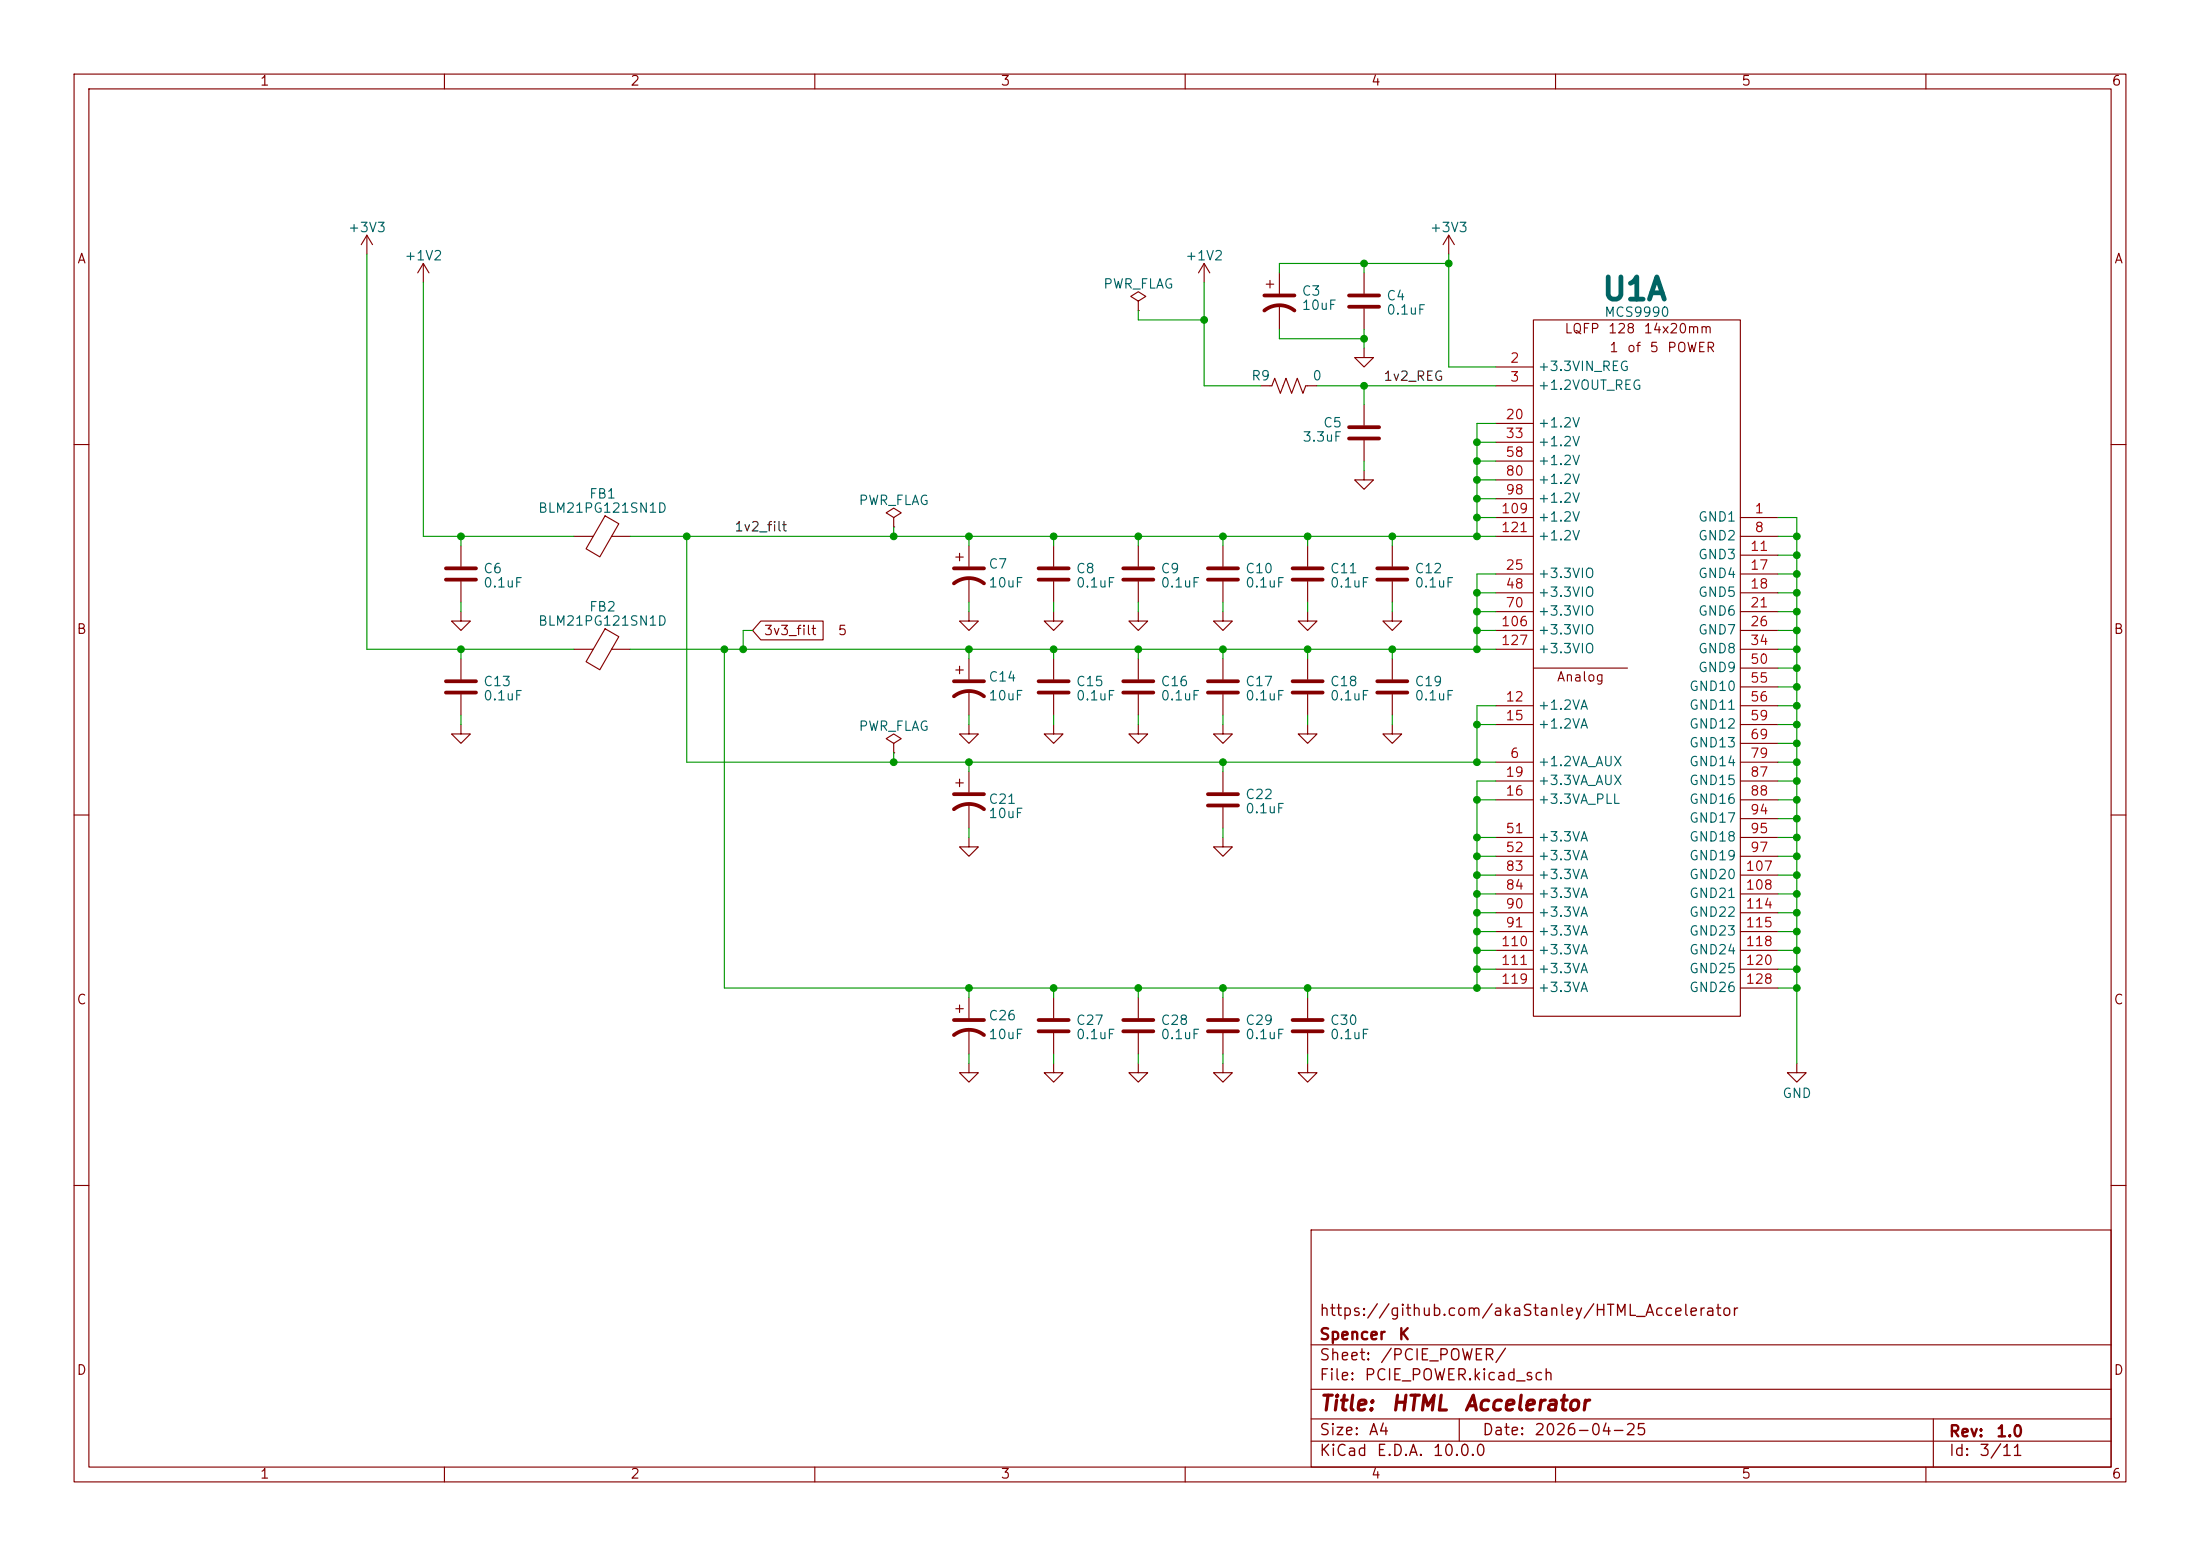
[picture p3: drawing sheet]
<svg xmlns="http://www.w3.org/2000/svg" width="297mm" height="210mm" viewBox="0 0 297 210" stroke-linecap="round" stroke-linejoin="round" font-family="sans-serif">
<g fill="none" stroke="#840000" stroke-width=".15">
<path d="M10 10h277v190h-277zM12 12h273v186h-273zM60 10v2M110 10v2M160 10v2M210 10v2M260 10v2M49.5 31.8l-.7 1.2M49.5 31.8l.8 1.2M49.5 31.8v2.5M57.1 35.6l-.7 1.2M57.1 35.6l.8 1.2"/>
<path d="M57.1 35.6v2.5M162.6 35.6l-.8 1.2M162.6 35.6l.7 1.2M162.6 35.6v2.5M170.9 38.4h1.1M171.4 37.8v1.1M172.7 36.8v2.8M184.1 36.8v2.8M195.6 31.8l-.8 1.2M195.6 31.8l.7 1.2M195.6 31.8v2.5M153.7 40.6l1-.6-1-.6-1 .6 1 .6v1.3"/>
<path d="M153.7 41.9h.1M170.2 52.1h1.5l.4-1 .7 2 .8-2 .8 2 .7-2 .8 2 .4-1h1.5M172.7 41.1v3.4M184.1 47v1.3h1.3l-1.3 1.2-1.2-1.2h1.2M184.1 41.7v2.8M184.1 54.6v2.8M184.1 59.4v2.8M201.9 49.5h5.1M201.9 52.1h5.1M201.9 57.2h5.1M201.9 59.7h5.1M207 43.2h27.9v94h-27.9z"/>
<path d="M10 60h2M62.2 73.7v2.8M62.2 78.5v2.8M77.5 72.4h2.6M81.7 69.6l1.8 1.1-2.5 4.5-1.9-1.1zM82.5 72.4h2.6M120.6 69.9l1.1-.7-1.1-.6-1 .6 1 .7v1.2M120.6 71.1h.1M129 75.2h1M129.5 74.7v1M130.8 73.7v2.8M130.8 78v3.3"/>
<path d="M142.2 73.7v2.8M142.2 78.5v2.8M153.7 73.7v2.8M153.7 78.5v2.8M165.1 73.7v2.8M165.1 78.5v2.8M176.5 73.7v2.8M176.5 78.5v2.8M184.1 63.5v1.3h1.3l-1.3 1.2-1.2-1.2h1.2M188 73.7v2.8M188 78.5v2.8M201.9 69.9h5.1"/>
<path d="M201.9 72.4h5.1M201.9 77.5h5.1M201.9 62.2h5.1M201.9 64.8h5.1M201.9 67.3h5.1M234.9 69.9h5.1M234.9 72.4h5.1M234.9 74.9h5.1M234.9 77.5h5.1M285 60h2M62.2 97.8v1.3h1.3l-1.3 1.2-1.2-1.2h1.2M62.2 82.6v1.2h1.3l-1.3 1.3-1.2-1.3h1.2"/>
<path d="M62.2 88.9v2.8M62.2 93.7v2.8M77.5 87.6h2.6M81.7 84.9l1.8 1-2.5 4.5-1.9-1.1zM82.5 87.6h2.6M102.7 83.8h8.4v2.6h-8.4l-1.1-1.3zM129 90.4h1M129.5 89.9v1M130.8 97.8v1.3h1.3l-1.3 1.2-1.3-1.2h1.3M130.8 82.6v1.2h1.3l-1.3 1.3-1.3-1.3h1.3M130.8 88.9v2.8M130.8 93.2v3.3"/>
<path d="M142.2 82.6v1.2h1.3l-1.3 1.3-1.2-1.3h1.2M142.2 97.8v1.3h1.3l-1.3 1.2-1.2-1.2h1.2M142.2 88.9v2.8M142.2 93.7v2.8M153.7 82.6v1.2h1.2l-1.2 1.3-1.3-1.3h1.3M153.7 97.8v1.3h1.2l-1.2 1.2-1.3-1.2h1.3M153.7 88.9v2.8M153.7 93.7v2.8M165.1 82.6v1.2h1.3l-1.3 1.3-1.3-1.3h1.3M165.1 97.8v1.3h1.3l-1.3 1.2-1.3-1.2h1.3M165.1 88.9v2.8M165.1 93.7v2.8"/>
<path d="M176.5 97.8v1.3h1.3l-1.3 1.2-1.2-1.2h1.2M176.5 82.6v1.2h1.3l-1.3 1.3-1.2-1.3h1.2M176.5 88.9v2.8M176.5 93.7v2.8M188 82.6v1.2h1.2l-1.2 1.3-1.3-1.3h1.3M188 97.8v1.3h1.2l-1.2 1.2-1.3-1.2h1.3M188 88.9v2.8M188 93.7v2.8M201.9 95.3h5.1M201.9 97.8h5.1M201.9 80h5.1M201.9 82.6h5.1"/>
<path d="M201.9 85.1h5.1M201.9 87.6h5.1M207 90.2h12.7M234.9 90.2h5.1M234.9 95.3h5.1M234.9 97.8h5.1M234.9 80h5.1M234.9 82.6h5.1M234.9 85.1h5.1M234.9 87.6h5.1M234.9 92.7h5.1M10 110h2"/>
<path d="M120.6 100.3l1.1-.6-1.1-.6-1 .6 1 .6v1.3M120.6 101.6h.1M129 105.7h1M129.5 105.2v1M130.8 113v1.3h1.3l-1.3 1.3-1.3-1.3h1.3M130.8 104.1v2.8M130.8 108.5v3.3M165.1 113v1.3h1.3l-1.3 1.3-1.3-1.3h1.3M165.1 104.1v2.8M165.1 109v2.8M201.9 102.9h5.1M201.9 108h5.1"/>
<path d="M201.9 105.4h5.1M201.9 113h5.1M201.9 115.6h5.1M201.9 118.1h5.1M234.9 102.9h5.1M234.9 108h5.1M234.9 105.4h5.1M234.9 113h5.1M234.9 115.6h5.1M234.9 100.3h5.1M234.9 118.1h5.1M234.9 110.5h5.1"/>
<path d="M285 110h2M129 136.1h1M129.5 135.6v1.1M130.8 134.6v2.8M130.8 138.9v3.3M142.2 134.6v2.8M142.2 139.4v2.8M153.7 134.6v2.8M153.7 139.4v2.8M165.1 134.6v2.8M165.1 139.4v2.8M176.5 134.6v2.8"/>
<path d="M176.5 139.4v2.8M201.9 120.7h5.1M201.9 123.2h5.1M201.9 125.7h5.1M201.9 128.3h5.1M201.9 130.8h5.1M201.9 133.4h5.1M234.9 120.7h5.1M234.9 123.2h5.1M234.9 125.7h5.1M234.9 128.3h5.1M234.9 130.8h5.1"/>
<path d="M234.9 133.4h5.1M130.8 143.5v1.3h1.3l-1.3 1.3-1.3-1.3h1.3M142.2 143.5v1.3h1.3l-1.3 1.3-1.2-1.3h1.2M153.7 143.5v1.3h1.2l-1.2 1.3-1.3-1.3h1.3M165.1 143.5v1.3h1.3l-1.3 1.3-1.3-1.3h1.3M176.5 143.5v1.3h1.3l-1.3 1.3-1.2-1.3h1.2M242.6 143.5v1.3h1.2l-1.2 1.3-1.3-1.3h1.3M10 160h2M177 166h108v32h-108zM285 160h2M60 198v2M110 198v2"/>
<path d="M160 198v2M177 194.5h108M177 191.5h108M177 187.5h108M177 181.5h108M197 191.5v3M210 198v2M260 198v2M261 191.5v6.5"/>
</g>
<g fill="none" stroke="#840000" stroke-width=".51">
<path d="M170.7 39.9h4.1M182.1 39.9h4.1M170.7 41.9a3.3 3.3 0 0 1 4.1 0M182.1 41.4h4.1M182.1 57.7h4.1M182.1 59.2h4.1M60.2 76.7h4.1M60.2 78.2h4.1M128.8 78.7a3.3 3.3 0 0 1 4 0M128.8 76.7h4M140.2 76.7h4.1M140.2 78.2h4.1"/>
<path d="M151.6 76.7h4.1M151.6 78.2h4.1M163.1 76.7h4M163.1 78.2h4M174.5 76.7h4.1M174.5 78.2h4.1M185.9 76.7h4.1M185.9 78.2h4.1M60.2 91.9h4.1M60.2 93.5h4.1M128.8 94a3.3 3.3 0 0 1 4 0M128.8 91.9h4"/>
<path d="M140.2 91.9h4.1M140.2 93.5h4.1M151.6 91.9h4.1M151.6 93.5h4.1M163.1 91.9h4M163.1 93.5h4M174.5 91.9h4.1M174.5 93.5h4.1M185.9 91.9h4.1M185.9 93.5h4.1M128.8 109.2a3.3 3.3 0 0 1 4 0M128.8 107.2h4"/>
<path d="M163.1 107.2h4M163.1 108.7h4M128.8 139.7a3.3 3.3 0 0 1 4 0M128.8 137.7h4M140.2 137.7h4.1M140.2 139.2h4.1M151.6 137.7h4.1M151.6 139.2h4.1M163.1 137.7h4M163.1 139.2h4M174.5 137.7h4.1M174.5 139.2h4.1"/>
</g>
<g fill="none" stroke="#009600" stroke-width=".15">
<path d="M49.5 34.3v53.3h28M57.1 38.1v34.3h20.4M162.6 38.1v14h7.6M184.1 35.6v1.2M195.6 34.3v15.2h6.3M195.6 35.6h-22.9v1.2M153.7 41.9v1.3h8.9M172.7 44.5v1.2h11.4M177.8 52.1h24.1M184.1 44.5v2.5M184.1 52.1v2.5M199.4 59.7h2.5"/>
<path d="M201.9 57.2h-2.5v15.2M62.2 72.4v1.3M85.1 72.4h116.8M92.7 72.4v30.5h109.2M120.6 71.1v1.3M130.8 72.4v1.3M142.2 72.4v1.3M153.7 72.4v1.3M165.1 72.4v1.3M176.5 72.4v1.3M184.1 62.2v1.3M188 72.4v1.3"/>
<path d="M199.4 62.2h2.5M199.4 67.3h2.5M199.4 64.8h2.5M199.4 69.9h2.5M201.9 77.5h-2.5v10.1M240 72.4h2.6M240 69.9h2.6v73.6M240 74.9h2.6M240 77.5h2.6M62.2 81.3v1.3M62.2 87.6v1.3M62.2 96.5v1.3"/>
<path d="M85.1 87.6h116.8M97.8 87.6v45.8h104.1M101.6 85.1h-1.3v2.5M130.8 81.3v1.3M130.8 87.6v1.3M130.8 96.5v1.3M142.2 81.3v1.3M142.2 87.6v1.3M142.2 96.5v1.3M153.7 81.3v1.3M153.7 87.6v1.3M153.7 96.5v1.3"/>
<path d="M165.1 81.3v1.3M165.1 87.6v1.3M165.1 96.5v1.3M176.5 81.3v1.3M176.5 87.6v1.3M176.5 96.5v1.3M188 81.3v1.3M188 87.6v1.3M188 96.5v1.3M199.4 82.6h2.5M199.4 80h2.5M199.4 97.8h2.5"/>
<path d="M199.4 85.1h2.5M201.9 95.3h-2.5v7.6M240 82.6h2.6M240 80h2.6M240 97.8h2.6M240 92.7h2.6M240 95.3h2.6M240 87.6h2.6M240 85.1h2.6M240 90.2h2.6M120.6 101.6v1.3M130.8 102.9v1.2"/>
<path d="M130.8 111.8v1.2M165.1 102.9v1.2M165.1 111.8v1.2M199.4 113h2.5M199.4 118.1h2.5M199.4 115.6h2.5M199.4 108h2.5M201.9 105.4h-2.5v28M240 100.3h2.6M240 105.4h2.6M240 102.9h2.6M240 113h2.6"/>
<path d="M240 118.1h2.6M240 115.6h2.6M240 108h2.6M240 110.5h2.6M130.8 133.4v1.2M142.2 133.4v1.2M153.7 133.4v1.2M165.1 133.4v1.2M176.5 133.4v1.2M199.4 125.7h2.5M199.4 130.8h2.5M199.4 128.3h2.5"/>
<path d="M199.4 123.2h2.5M199.4 120.7h2.5M240 125.7h2.6M240 130.8h2.6M240 128.3h2.6M240 123.2h2.6M240 120.7h2.6M240 133.4h2.6M130.8 142.2v1.3M142.2 142.2v1.3M153.7 142.2v1.3M165.1 142.2v1.3"/>
<path d="M176.5 142.2v1.3"/>
</g>
<g fill="#009600" stroke="#009600" stroke-width=".14">
<circle cx="199.4" cy="120.7" r=".46"/>
<circle cx="199.4" cy="123.2" r=".46"/>
<circle cx="199.4" cy="128.3" r=".46"/>
<circle cx="199.4" cy="125.7" r=".46"/>
<circle cx="199.4" cy="113" r=".46"/>
<circle cx="199.4" cy="115.6" r=".46"/>
<circle cx="199.4" cy="130.8" r=".46"/>
<circle cx="199.4" cy="133.4" r=".46"/>
<circle cx="199.4" cy="118.1" r=".46"/>
<circle cx="199.4" cy="108" r=".46"/>
<circle cx="199.4" cy="87.6" r=".46"/>
<circle cx="242.6" cy="72.4" r=".46"/>
<circle cx="199.4" cy="85.1" r=".46"/>
<circle cx="199.4" cy="80" r=".46"/>
<circle cx="199.4" cy="82.6" r=".46"/>
<circle cx="242.6" cy="77.5" r=".46"/>
<circle cx="242.6" cy="74.9" r=".46"/>
<circle cx="199.4" cy="102.9" r=".46"/>
<circle cx="199.4" cy="97.8" r=".46"/>
<circle cx="199.4" cy="72.4" r=".46"/>
<circle cx="199.4" cy="69.9" r=".46"/>
<circle cx="199.4" cy="64.8" r=".46"/>
<circle cx="199.4" cy="62.2" r=".46"/>
<circle cx="199.4" cy="59.7" r=".46"/>
<circle cx="184.1" cy="52.1" r=".46"/>
<circle cx="199.4" cy="67.3" r=".46"/>
<circle cx="195.6" cy="35.6" r=".46"/>
<circle cx="188" cy="72.4" r=".46"/>
<circle cx="184.1" cy="35.6" r=".46"/>
<circle cx="242.6" cy="82.6" r=".46"/>
<circle cx="242.6" cy="80" r=".46"/>
<circle cx="242.6" cy="100.3" r=".46"/>
<circle cx="242.6" cy="97.8" r=".46"/>
<circle cx="242.6" cy="95.3" r=".46"/>
<circle cx="242.6" cy="92.7" r=".46"/>
<circle cx="242.6" cy="90.2" r=".46"/>
<circle cx="242.6" cy="85.1" r=".46"/>
<circle cx="242.6" cy="87.6" r=".46"/>
<circle cx="242.6" cy="102.9" r=".46"/>
<circle cx="242.6" cy="105.4" r=".46"/>
<circle cx="242.6" cy="118.1" r=".46"/>
<circle cx="242.6" cy="115.6" r=".46"/>
<circle cx="242.6" cy="113" r=".46"/>
<circle cx="242.6" cy="130.8" r=".46"/>
<circle cx="242.6" cy="128.3" r=".46"/>
<circle cx="242.6" cy="123.2" r=".46"/>
<circle cx="242.6" cy="120.7" r=".46"/>
<circle cx="242.6" cy="125.7" r=".46"/>
<circle cx="242.6" cy="110.5" r=".46"/>
<circle cx="242.6" cy="108" r=".46"/>
<circle cx="242.6" cy="133.4" r=".46"/>
<circle cx="142.2" cy="133.4" r=".46"/>
<circle cx="130.8" cy="102.9" r=".46"/>
<circle cx="120.6" cy="102.9" r=".46"/>
<circle cx="130.8" cy="133.4" r=".46"/>
<circle cx="165.1" cy="87.6" r=".46"/>
<circle cx="176.5" cy="87.6" r=".46"/>
<circle cx="165.1" cy="72.4" r=".46"/>
<circle cx="153.7" cy="72.4" r=".46"/>
<circle cx="165.1" cy="102.9" r=".46"/>
<circle cx="188" cy="87.6" r=".46"/>
<circle cx="153.7" cy="87.6" r=".46"/>
<circle cx="142.2" cy="87.6" r=".46"/>
<circle cx="97.8" cy="87.6" r=".46"/>
<circle cx="130.8" cy="87.6" r=".46"/>
<circle cx="62.2" cy="87.6" r=".46"/>
<circle cx="62.2" cy="72.4" r=".46"/>
<circle cx="120.6" cy="72.4" r=".46"/>
<circle cx="92.7" cy="72.4" r=".46"/>
<circle cx="100.3" cy="87.6" r=".46"/>
<circle cx="142.2" cy="72.4" r=".46"/>
<circle cx="130.8" cy="72.4" r=".46"/>
<circle cx="162.6" cy="43.2" r=".46"/>
<circle cx="184.1" cy="45.7" r=".46"/>
<circle cx="176.5" cy="72.4" r=".46"/>
<circle cx="165.1" cy="133.4" r=".46"/>
<circle cx="153.7" cy="133.4" r=".46"/>
<circle cx="176.5" cy="133.4" r=".46"/>
</g>
<text font-size="3" fill="#006464" x="216.1" y="41.3">U1A</text>
<g font-size="2" fill="#840000">
<text x="178" y="190.9">Title:</text>
<text x="187.7" y="190.9">HTML</text>
<text x="197.5" y="190.9">Accelerator</text>
</g>
<g font-size="1.5" fill="#840000">
<text x="178" y="178">https://github.com/akaStanley/HTML_Accelerator</text>
<text x="178" y="184">Sheet:</text>
<text x="178" y="181.2">Spencer</text>
<text x="186.2" y="184">/PCIE_POWER/</text>
<text x="188.7" y="181.2">K</text>
<text x="178" y="186.7">File:</text>
<text x="184.1" y="186.7">PCIE_POWER.kicad_sch</text>
<text x="178" y="196.9">KiCad</text>
<text x="178" y="194.1">Size:</text>
<text x="184.7" y="194.1">A4</text>
<text x="185.7" y="196.9">E.D.A.</text>
<text x="193.3" y="196.9">10.0.0</text>
<text x="200" y="194.1">Date:</text>
<text x="207" y="194.1">2026-04-25</text>
<text x="263" y="194.3">Rev:</text>
<text x="263" y="196.9">Id:</text>
<text x="267.1" y="196.9">3/11</text>
<text x="269.4" y="194.3">1.0</text>
</g>
<g font-size="1.3" fill="#840000">
<text x="35" y="11.9">1</text>
<text x="85" y="11.9">2</text>
<text x="135" y="11.9">3</text>
<text x="185" y="11.9">4</text>
<text x="235" y="11.9">5</text>
<text x="285" y="11.9">6</text>
<text x="10.3" y="35.9">A</text>
<text x="285.3" y="35.9">A</text>
<text x="211.1" y="45.3">LQFP</text>
<text x="217" y="45.3">128</text>
<text x="217.2" y="47.9">1</text>
<text x="219.6" y="47.9">of</text>
<text x="221.8" y="45.3">14x20mm</text>
<text x="222.6" y="47.9">5</text>
<text x="225" y="47.9">POWER</text>
<text x="10.3" y="85.9">B</text>
<text x="103" y="86">3v3_filt</text>
<text x="113" y="86">5</text>
<text x="285.3" y="85.9">B</text>
<text x="210.1" y="92.3">Analog</text>
<text x="10.3" y="135.9">C</text>
<text x="285.3" y="135.9">C</text>
<text x="10.3" y="185.9">D</text>
<text x="285.3" y="185.9">D</text>
<text x="35" y="199.9">1</text>
<text x="85" y="199.9">2</text>
<text x="135" y="199.9">3</text>
<text x="185" y="199.9">4</text>
<text x="235" y="199.9">5</text>
<text x="285" y="199.9">6</text>
</g>
<g font-size="1.3" fill="#006464">
<text x="46.9" y="31.7">+3V3</text>
<text x="54.5" y="35.5">+1V2</text>
<text x="159.9" y="35.5">+1V2</text>
<text x="192.9" y="31.7">+3V3</text>
<text x="148.9" y="39.3">PWR_FLAG</text>
<text x="175.7" y="40.2">C3</text>
<text x="187.1" y="40.9">C4</text>
<text x="175.7" y="42.1">10uF</text>
<text x="187.1" y="42.8">0.1uF</text>
<text x="216.5" y="43.1">MCS9990</text>
<text x="168.8" y="51.7">R9</text>
<text x="177.1" y="51.7">0</text>
<text x="207.5" y="50.4">+3.3VIN_REG</text>
<text x="207.5" y="52.9">+1.2VOUT_REG</text>
<text x="175.8" y="59.9">3.3uF</text>
<text x="178.5" y="58">C5</text>
<text x="207.5" y="58">+1.2V</text>
<text x="207.5" y="60.6">+1.2V</text>
<text x="207.5" y="63.1">+1.2V</text>
<text x="207.5" y="65.6">+1.2V</text>
<text x="72.6" y="69.5">BLM21PG121SN1D</text>
<text x="79.4" y="67.6">FB1</text>
<text x="115.8" y="68.5">PWR_FLAG</text>
<text x="207.5" y="68.2">+1.2V</text>
<text x="207.5" y="70.7">+1.2V</text>
<text x="229.2" y="70.7">GND1</text>
<text x="65.2" y="77.7">C6</text>
<text x="133.4" y="77.1">C7</text>
<text x="145.2" y="77.7">C8</text>
<text x="156.6" y="77.7">C9</text>
<text x="168" y="77.7">C10</text>
<text x="179.5" y="77.7">C11</text>
<text x="190.9" y="77.7">C12</text>
<text x="207.5" y="73.3">+1.2V</text>
<text x="229.2" y="73.3">GND2</text>
<text x="229.2" y="75.8">GND3</text>
<text x="65.2" y="79.6">0.1uF</text>
<text x="79.4" y="82.8">FB2</text>
<text x="133.4" y="79.6">10uF</text>
<text x="145.2" y="79.6">0.1uF</text>
<text x="156.6" y="79.6">0.1uF</text>
<text x="168" y="79.6">0.1uF</text>
<text x="179.5" y="79.6">0.1uF</text>
<text x="190.9" y="79.6">0.1uF</text>
<text x="207.5" y="78.3">+3.3VIO</text>
<text x="207.5" y="80.9">+3.3VIO</text>
<text x="207.5" y="83.4">+3.3VIO</text>
<text x="229.2" y="78.3">GND4</text>
<text x="229.2" y="80.9">GND5</text>
<text x="229.2" y="83.4">GND6</text>
<text x="72.6" y="84.8">BLM21PG121SN1D</text>
<text x="207.5" y="86">+3.3VIO</text>
<text x="207.5" y="88.5">+3.3VIO</text>
<text x="229.2" y="86">GND7</text>
<text x="229.2" y="88.5">GND8</text>
<text x="65.2" y="92.9">C13</text>
<text x="65.2" y="94.9">0.1uF</text>
<text x="133.4" y="92.3">C14</text>
<text x="133.4" y="94.8">10uF</text>
<text x="145.2" y="92.9">C15</text>
<text x="145.2" y="94.9">0.1uF</text>
<text x="156.6" y="92.9">C16</text>
<text x="156.6" y="94.9">0.1uF</text>
<text x="168" y="92.9">C17</text>
<text x="168" y="94.9">0.1uF</text>
<text x="179.5" y="92.9">C18</text>
<text x="179.5" y="94.9">0.1uF</text>
<text x="190.9" y="92.9">C19</text>
<text x="190.9" y="94.9">0.1uF</text>
<text x="227.9" y="93.6">GND10</text>
<text x="229.2" y="91">GND9</text>
<text x="115.8" y="99">PWR_FLAG</text>
<text x="207.5" y="96.1">+1.2VA</text>
<text x="207.5" y="98.7">+1.2VA</text>
<text x="227.9" y="96.1">GND11</text>
<text x="227.9" y="98.7">GND12</text>
<text x="227.9" y="101.2">GND13</text>
<text x="207.5" y="103.7">+1.2VA_AUX</text>
<text x="207.5" y="106.3">+3.3VA_AUX</text>
<text x="227.9" y="103.7">GND14</text>
<text x="227.9" y="106.3">GND15</text>
<text x="133.4" y="108.8">C21</text>
<text x="133.4" y="110.7">10uF</text>
<text x="168" y="108.2">C22</text>
<text x="168" y="110.1">0.1uF</text>
<text x="207.5" y="108.8">+3.3VA_PLL</text>
<text x="207.5" y="113.9">+3.3VA</text>
<text x="227.9" y="108.8">GND16</text>
<text x="227.9" y="111.4">GND17</text>
<text x="227.9" y="113.9">GND18</text>
<text x="207.5" y="116.4">+3.3VA</text>
<text x="207.5" y="119">+3.3VA</text>
<text x="227.9" y="116.4">GND19</text>
<text x="227.9" y="119">GND20</text>
<text x="207.5" y="121.5">+3.3VA</text>
<text x="207.5" y="124.1">+3.3VA</text>
<text x="227.9" y="121.5">GND21</text>
<text x="227.9" y="124.1">GND22</text>
<text x="207.5" y="126.6">+3.3VA</text>
<text x="207.5" y="129.1">+3.3VA</text>
<text x="207.5" y="131.7">+3.3VA</text>
<text x="227.9" y="126.6">GND23</text>
<text x="227.9" y="129.1">GND24</text>
<text x="227.9" y="131.7">GND25</text>
<text x="207.5" y="134.2">+3.3VA</text>
<text x="227.9" y="134.2">GND26</text>
<text x="133.4" y="138">C26</text>
<text x="133.4" y="140.6">10uF</text>
<text x="145.2" y="138.6">C27</text>
<text x="145.2" y="140.6">0.1uF</text>
<text x="156.6" y="138.6">C28</text>
<text x="156.6" y="140.6">0.1uF</text>
<text x="168" y="138.6">C29</text>
<text x="168" y="140.6">0.1uF</text>
<text x="179.5" y="138.6">C30</text>
<text x="179.5" y="140.6">0.1uF</text>
<text x="240.5" y="148.5">GND</text>
</g>
<g font-size="1.3" fill="#0f0f0f">
<text x="186.7" y="51.7">1v2_REG</text>
<text x="99.1" y="72">1v2_filt</text>
</g>
<g font-size="1.3" fill="#a90000">
<text x="203.8" y="49.3">2</text>
<text x="203.8" y="51.8">3</text>
<text x="203.2" y="56.9">20</text>
<text x="203.2" y="59.4">33</text>
<text x="203.2" y="62">58</text>
<text x="203.2" y="64.5">80</text>
<text x="202.6" y="69.6">109</text>
<text x="203.2" y="67.1">98</text>
<text x="236.8" y="69.6">1</text>
<text x="202.6" y="72.1">121</text>
<text x="203.2" y="77.2">25</text>
<text x="236.2" y="74.7">11</text>
<text x="236.2" y="77.2">17</text>
<text x="236.8" y="72.1">8</text>
<text x="203.2" y="79.8">48</text>
<text x="203.2" y="82.3">70</text>
<text x="236.2" y="79.8">18</text>
<text x="236.2" y="82.3">21</text>
<text x="202.6" y="84.8">106</text>
<text x="202.6" y="87.4">127</text>
<text x="236.2" y="84.8">26</text>
<text x="236.2" y="87.4">34</text>
<text x="236.2" y="89.9">50</text>
<text x="203.2" y="95">12</text>
<text x="236.2" y="92.5">55</text>
<text x="236.2" y="95">56</text>
<text x="203.2" y="97.5">15</text>
<text x="236.2" y="97.5">59</text>
<text x="236.2" y="100.1">69</text>
<text x="203.2" y="107.7">16</text>
<text x="203.2" y="105.2">19</text>
<text x="203.8" y="102.6">6</text>
<text x="236.2" y="102.6">79</text>
<text x="236.2" y="105.2">87</text>
<text x="236.2" y="107.7">88</text>
<text x="203.2" y="112.8">51</text>
<text x="236.2" y="110.2">94</text>
<text x="236.2" y="112.8">95</text>
<text x="203.2" y="115.3">52</text>
<text x="203.2" y="117.9">83</text>
<text x="235.6" y="117.9">107</text>
<text x="236.2" y="115.3">97</text>
<text x="203.2" y="120.4">84</text>
<text x="203.2" y="122.9">90</text>
<text x="203.2" y="125.5">91</text>
<text x="235.6" y="120.4">108</text>
<text x="235.6" y="122.9">114</text>
<text x="235.6" y="125.5">115</text>
<text x="202.6" y="128">110</text>
<text x="202.6" y="130.6">111</text>
<text x="235.6" y="128">118</text>
<text x="235.6" y="130.6">120</text>
<text x="202.6" y="133.1">119</text>
<text x="235.6" y="133.1">128</text>
</g>
</svg>
